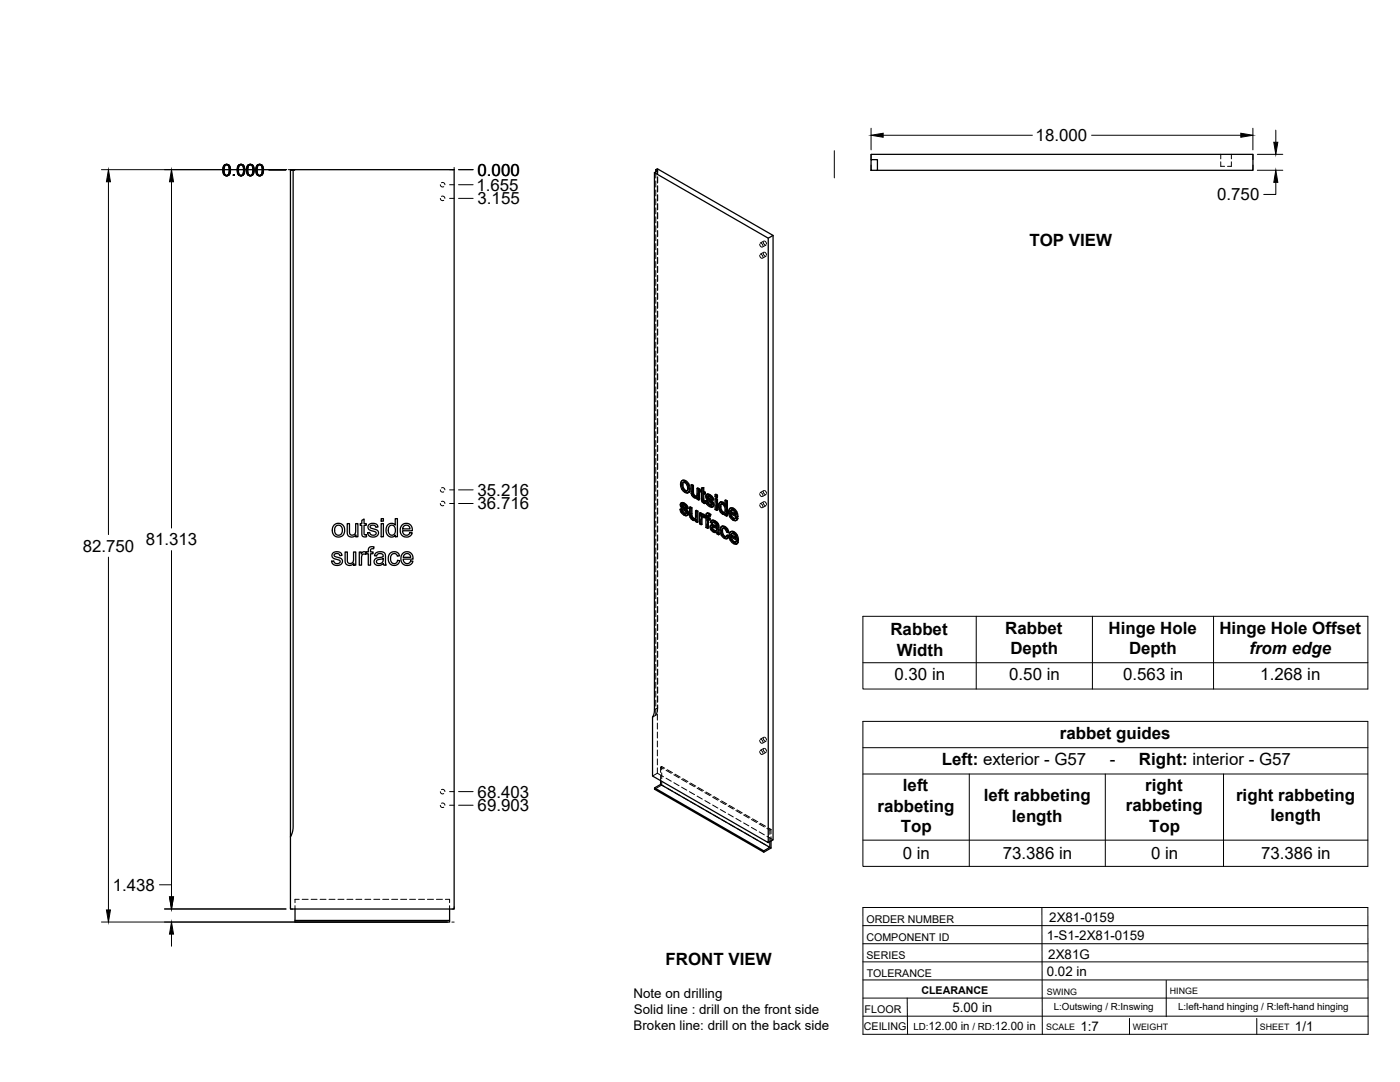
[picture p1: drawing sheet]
<svg xmlns="http://www.w3.org/2000/svg" width="559mm" height="432mm" viewBox="0 0 559 432" stroke-linecap="round" stroke-linejoin="round" font-family="sans-serif">
<!-- layer: Visible -->
<g fill="none" stroke="#000" stroke-width=".51">
<path d="M115.9 67.7h1.1v262.2l-.4 2.5-.7 1.6zM117 67.7h64.3v295.1h-65.4v-28.8M261.2 68.9v214.3l-.2 1.7-.5 1.3v23.5l46.1 26.6v-241.2M261.7 67.7l.7-.3 46.2 26.6-2 1.1-45.4-26.2M261.7 67.7l.8 .5-1.3 .7M261.7 67.7v.9M347.7 63.7h2.5v4.3h-2.5zM347.7 63.7v-2.1h152.4v6.4h-149.9M308.6 94v241.2l-2 1.1M272.2 191.8l.9-.2 .6 .2zM272.2 191.8l-.6 1.2 .5 2.2 .7 .9 1 .6h.8l.3-.3M272.3 193.6l.3 1.5"/>
<path d="M272.6 195.1l.3-.2 .8 .8-.3 .2zM272.8 192.5l-.2 .9M272.9 194.9l-.3-1.5-.3 .2 .2-.9 .5-.2 .9 .5 .5 1.4-.2 1.5h-.8M273.4 192l1 1a1.92 1.92 0 0 1 1 2M273.7 195.7l.5 .2M273.7 191.8l1.2 1.3M274.6 193.3l.5 1.9 .3-.2-.2 1.2M275.1 195.2l-.2 1.2 .3-.2-.6 .5M275.8 193.5l.7 .4 .3-.2v3.2M276.5 193.9v3.2l.3-.2 .3 .6M276.5 197.1l.3 .6 .3-.2 .5 .4M276.8 197.7l.4 .4h.9l-.3 .1"/>
<path d="M276.8 193.7l-.6-.3-.4 .1v3.2l.4 1.1 .7 .7a.97 .97 0 0 0 1.4 .1v.6l.5 .4M277.2 198.1l.6 .1M278.2 194.9l.6 .4 .4-.2v4.3l-.4 .2v-4.3M278.3 198.6l-.3 .2M279.2 195.1l-.7-.4-.3 .2v2.8l-.4 .5M280 195.5l-.5 .1v.6l.5 .3v3.3l.6 .8 .7 .4 .3-.2-.1-.7-.6 .1M280 194.8l.9-.2v1.5M280.6 194.8v1.5l.3-.2 .6 .3M280.6 196.3l.6 .3 .3-.2v.6l-.3 .2v-.6M280.6 199.8l.7 .2M280.7 200l.8 .1M280.9 194.6l-.9 .2v1.1l-.5-.3"/>
<path d="M280.9 197v2.6M281.2 197.2l-.6-.4v2.9l.4 .1M281.6 199.9l.6 .2M282.1 197.3l1.3 .1M282.3 198.3l.6 .5M282.4 198.6l.2 .3a1.16 1.16 0 0 1 1.4 .8l.4 .4M282.4 197.2l-.4 .2M282.5 197.4l.5 .2 .4-.2 .7 .6M282.5 199.9l-.6-.2-.3 .2 .4 1.2 .9 .9a1.24 1.24 0 0 0 1.6 .2M282.6 198v.1M282.6 198.9l1.5 1.4 .3-.2 .4 .7M282.7 198.4l-.1-.3-.3 .2 .1-.2 1 .3 .5 1 .6 .2"/>
<path d="M282.8 197.2l-.9 .3-.2 .9 .5 .9 1.7 1.7-.1 .7M283 197.6l.8 .6 .3-.2 .5 .7M283.8 198.2l.5 .7 .3-.2 .2 .8-.3 .1-.2-.7M285.4 199.1l.3-.2 .7 .3-.4 .2zM285.4 197.4l.3-.2 .7 .4-.4 .2zM285.4 199.1v4.2l.6 .4M285.4 197.4v.8l.6 .4M286.4 199.2v4.3l-.4 .2v-4.3M286.4 197.6v.8l-.4 .2v-.8M289.4 199.7l.6 .3 .3-.1v5.9l-.3 .2v-6M290.3 199.9l-.6-.4-.3 .2v2.1l-.5-.7M133.5 209.4l.9-.5h1l1.5 .7 .6 1-.1 2.1-1 1.3-1.8 .3-1.4-.8-.5-1.6a2.79 2.79 0 0 1 .8-2.5z"/>
<path d="M134 210.1l1.1-.5 .6 .1 .7 .6 .2 1.8-.8 1.3-1.1 .2-.8-.7-.3-1.5zM138.6 209h.9v3.7a1.31 1.31 0 0 0 1.7 .7 1.31 1.31 0 0 0 .8-1.6v-2.8h.9v5.2h-.9v-.8a1.86 1.86 0 0 1-2.2 .9 1.86 1.86 0 0 1-1.2-2.1zM144.4 207.7l.9-.6v1.9h.9v.7h-.9v3.3l.3 .4h.6l.1 .8h-1.2l-.6-.6-.1-3.9h-.6v-.7h.6zM147.2 209.5l1.6-.6a1.73 1.73 0 0 1 2.1 1.4l-.9 .1a1.17 1.17 0 0 0-1.1-.9 1.17 1.17 0 0 0-1.2 .9l.5 .4 2 .6a1.59 1.59 0 0 1 .7 2 1.59 1.59 0 0 1-1.9 .9l-1.5-.3-.8-1.4 .9-.1 .2 .6 .6 .5 1.5-.2a.82 .82 0 0 0 .1-1.1 .82 .82 0 0 0-1-.3l-1-.3a1.38 1.38 0 0 1-.8-2.2zM152.1 209h.9v5.2h-.9zM152.1 207h.9v1h-.9zM154.7 209.5l1.1-.6a1.86 1.86 0 0 1 2 .7v-2.6h.8v7.2h-.8v-.6a2.16 2.16 0 0 1-2.6 .4 2.16 2.16 0 0 1-1.1-2.4zM155.4 210.1l1.3-.5 1 1v2l-.7 .9h-1.1l-.8-1-.1-1.4zM160.4 209.6l1.1-.7h1.4l1 .7 .6 1 .1 1.2h-3.9l.2 1 .8 .7a1.43 1.43 0 0 0 1.9-1l.9 .1-.4 .9-1 .7h-1.6l-1.1-.6-.7-1.7 .2-1.4zM161.2 210l.6-.4 1 .1 .6 .5 .2 .9h-2.9zM271.4 203.3l.6 .2M271.9 200.7l1.3 .1"/>
<path d="M272 203.5l.4-.2 .2 .9-.3 .1zM272.1 201.7l.7 .5M272.2 202l.2 .4a1.49 1.49 0 0 1 1.6 .9l.3 .2M272.3 200.6l-.5 .2M272.3 204.3l.7 .7h.8M272.4 200.8l.5 .2 .3-.2 .8 .6M272.4 203.3l-.7-.2-.3 .2 .4 1.2 .9 .9a1.24 1.24 0 0 0 1.6 .2M272.4 202.4l1.5 1.3 .4-.2 .4 .7M272.5 201.4v.1M272.5 201.8v-.3l-.4 .2 .1-.2 1 .3 .5 1 .7 .3M272.6 204.2l.7 .6M272.7 200.6l-1 .3-.2 .9 .6 1 1.6 1.6-.1 .7"/>
<path d="M272.9 201l.8 .6 .3-.2 .5 .7M273 205l.6 .1M273.7 201.6l.5 .7 .3-.2 .2 .8-.3 .2-.2-.8M273.7 205.1h-.1M273.9 203.7l.4 .6 .4-.1 .1 .7M274.3 204.3l.2 .8 .3-.2-.2 .6M274.5 205.1l-.2 .5 .3-.1-.4 .3M275.2 202.4l.7 .4 .3-.2v3.2M275.9 202.8v3.1l.3-.1 .3 .6M275.9 206l.3 .6 .3-.2 .4 .4M276.2 206.6l.4 .4h.9l-.3 .2M276.2 202.6l-.7-.3-.3 .1v2.9l.3 1.2 .8 .9a.97 .97 0 0 0 1.4 .1"/>
<path d="M276.6 207l.6 .2M277.6 203.8l.7 .4 .3-.2v4.3l-.3 .2v-4.3M277.7 207.5v.7l.6 .3M277.7 207.6l-.2 .1M278.6 204l-.7-.4-.3 .2v2.7l-.4 .7M279.2 204.7l.6 .4 .3-.2v.5l.4-.2M279.8 205.1v.6l.7-.5 .4 .1M280 206.4l.2 2.8-.3 .2v-2.2M280.1 204.9l-.6-.3-.3 .1v4.3l.7 .4M280.2 205.4l.7-.1 .6 .4M280.3 206.1v.1M280.6 205.4l.6 .5"/>
<path d="M281 206.6l-.8-.5-.2 .3 .3-.2-.1 .8M281.2 206.5l.6 .3v3.7l.6 .4M281.2 206.5v-.4l-.2 .5M281.2 200.3l.1 .7M281.2 206.5l-.2 .1M282.2 204.9h.9l.6 .4M282.2 200.1l.3-.2 .3 .8-.3 .2zM282.4 206.6l.7 .4 .3-.2v.6l-.3 .2v-.6M282.5 204.7l-.5 .2M282.5 200.9l.7 .6h.8M282.7 207.3v3.4l-.3 .2v-3.8l.7 .5M282.7 205.7v.7"/>
<path d="M282.8 205.1l.6 .4 .3-.2-.4 .8 .1-.6M282.8 200.7l.7 .7M283.1 204.9l-.6-.2-.5 .3-.2 1.2-.6-.3 .6-.1M283.2 201.5l.6 .2M283.3 206.1a.45 .45 0 0 0-.5-.5 .45 .45 0 0 0-.4 .6v.4l.3-.2 .7 .4M283.8 209.6l.8-.2 1.4 .5M283.9 201.7h-.1M284.1 210.7l.2 .6 .3-.2 .5 .5M284.1 200.3l.4 .6 .3-.1 .2 .7M284.2 210.4l-.1 .3 .3-.2 .2 .6M284.2 209.4l-.5 .2M284.3 211.3l.5 .5h1h-1"/>
<path d="M284.3 210.3l-.1 .1M284.4 207.8l.8 .3 .3-.2 .8 .6M284.4 210.3l.8 .3a.73 .73 0 0 1 .8 .6 .73 .73 0 0 1-.5 .8M284.4 210.3l-.2 .1M284.4 210.3v.2M284.5 200.9l.2 .8 .3-.2-.2 .6M284.5 208.4l-.4 .5 .6-.5 1.2 1a.48 .48 0 0 1 0 .8 .48 .48 0 0 1-.7-.3l-.9-.3M284.6 209.4l-1 .3-.2 1 .8 1.2 1 .6a.64 .64 0 0 1 1 .5l.6 .4M284.7 201.7l-.2 .5 .3-.1-.5 .3M284.7 207.6l-.8 .2M285.2 208.1l.8 .6 .3-.2 .4 .5M285.5 207.9l-.8-.3-.9 .3-.3 .5 .6 .5"/>
<path d="M286 208.7l.4 .5 .3-.2 .2 .7M286.4 209.2l.2 .6 .3-.1 .1 2.9M286.6 209.8l.1 3 .3-.2 .1 .6-.3 .2-.1-.6M287.4 202.4l.3 1.4M287.5 200.4h1.2l.6 .6M287.7 201.3h.7l.7 .8 .3 1.3-.3 1.2M287.7 201.3l-.3 1.1 .3-.2 .3 1.4M287.7 203.8l.3-.2 .8 .8-.5 .1zM287.8 201.2l-.1 .1M287.8 200.3l-.5 .2M288 201.2l-.3 1M288.1 212l.3 1.4 .3-.2 .7 .8"/>
<path d="M288.2 210.1l.9 .2 .3-.2 1 1M288.4 213.4l.7 .8h.8M288.4 200.6l.5 .5h.5M288.4 204.6h.7M288.5 209.9l-.6 .3M288.6 210.8l-.2 1M288.7 200.4l-.9-.1-.7 .3-.3 2.1 1.1 2.1 1 .5 .5-.2v.6l.6 .3M288.8 204.4l.4 .1M289.1 210.3l.8 .7a1.42 1.42 0 0 1 1 1.4l-.3 .2-.5-1.3M289.4 205.1l-.2 .2M289.4 210.1l-.9-.2-.7 .4-.4 1.9 1 2 1 .8h.7M290 213.7l.6 .4"/>
<path d="M290.6 212.6l-.6-.3-.7-1.2-.8-.3-.4 1.2 .3-.2 .3 1.4M290.6 214.1l.4-.1-.2 .5-.7 .5zM291 214l-.7-.5-.5 .8-.7-.1M291.3 202.9h.9a1.88 1.88 0 0 1 1.8 1.3M291.5 204.3l2 1.2-.5-1.5-.8-.5-.5 .2-.2 .6 .3-.2 1.7 1M291.5 212.3h.9a1.93 1.93 0 0 1 1.9 1.2M291.7 213.6l2 1.2-.5-1.4-.8-.5-.6 .2-.1 .5 .3-.1 1.7 .9M291.8 206.1l.8 .9 .8-.1M291.8 205.1l.3 .9M292 203.5l-.2 .6M292 215.5l.8 .8h.8M292 214.4l.3 .9"/>
<path d="M292.2 212.9l-.2 .6M292.5 203.1l1 .9a1.97 1.97 0 0 1 1 2.1M292.6 207l.5 .1M292.7 212.4l1 1a1.78 1.78 0 0 1 1 1.8v.2M292.8 216.3l.5 .2M292.8 202.9l-.9-.3-.9 .6-.2 1.5 .3 1.1 .7 1.1 1.2 .9 .8-.1 .7-.8M293 212.2l-.9-.2-1 .7-.1 1.2 .3 1.3 .7 1.2 1.1 .7h.8l.8-.8M293.3 207l-.2 .1M293.5 216.4l-.2 .1M293.5 206.7l.7 .4M293.7 204.3l.5 1.9 .3-.1-.3 .1M293.7 216l.7 .5"/>
<path d="M293.9 213.7l.5 1.9 .3-.2-.3 .2M294.2 206.4l-2.8-1.5 .4 1.2 .3-.1 .8 .8M294.4 215.8l-2.8-1.6 .4 1.3 .3-.2 .8 .9M294.5 206.9l-.7 .8M294.5 206.9l-.6-.4-.8 .6M294.7 216.3l-.7 .8M294.7 216.3l-.7-.5-.7 .7M132.9 220.6l1.3-.4a1.81 1.81 0 0 1 2.3 1.4l-.9 .2a1.21 1.21 0 0 0-1.1-.9 1.21 1.21 0 0 0-1.2 .8l.3 .4 2.3 .7a1.6 1.6 0 0 1 .6 2 1.6 1.6 0 0 1-1.9 .9l-1.7-.5-.6-1.2 .9-.2 .3 .8 .6 .3 1.3-.2a.81 .81 0 0 0 .3-1.1 .81 .81 0 0 0-1.1-.3l-1-.3a1.36 1.36 0 0 1-1.1-1 1.36 1.36 0 0 1 .4-1.4zM137.8 220.3h.8l.1 3.8a1.31 1.31 0 0 0 1.7 .7 1.31 1.31 0 0 0 .7-1.7v-2.8h.9v5.3h-.8v-.8a1.86 1.86 0 0 1-2.2 .8 1.86 1.86 0 0 1-1.2-2.1zM143.4 220.3h.8v.8a1.27 1.27 0 0 1 2-.7l.8-.1v-1.1a1.55 1.55 0 0 1 2.3-1l-.2 .8a.81 .81 0 0 0-.8 0 .81 .81 0 0 0-.4 .8v.5h1v.7h-1v4.6h-.9v-4.6h-.8v-.4l-.3 .7-.8-.2-.6 .5-.2 4h-.9zM149.8 220.9l1.7-.7 1.3 .1 .7 .4 .6 4.9h-.9l-.2-.7-1.2 .7h-1.2l-.8-.4-.4-.7a1.74 1.74 0 0 1 2-2l.6-.1a.8 .8 0 0 0 .9-.8 .8 .8 0 0 0-1.1-.7l-1 .2-.5 .8-.8-.1zM150.5 223.6l2.5-.7a1.59 1.59 0 0 1-.7 1.8 1.59 1.59 0 0 1-1.9-.1z"/>
<path d="M155.7 220.8l1.1-.6 1.5 .1 .8 .6 .4 .9-.9 .2a1.47 1.47 0 0 0-2-.9 1.47 1.47 0 0 0-.7 2l.4 1.4 .8 .4 1-.2 .6-1.1 .9 .1-.4 1-1 .8-1.2 .1-1.1-.4a3.3 3.3 0 0 1-.2-4.4zM160.7 220.9l1-.6h1.5l1 .6 .6 1.1 .1 1.1h-4l.3 1 .8 .8a1.46 1.46 0 0 0 1.9-1l.9 .1-.5 1-1 .6h-1.5l-1.1-.6-.7-1.8 .1-1.1zM161.4 221.3l.7-.3h1l.6 .5 .2 .9h-2.9zM263.7 311.5v1.6l-2.4 1.3v.6l43.6 25.1v-.5l-43.6-25.2M263.7 313.1l43.6 25.1-2.4 1.4M307.3 335.9v2.3M307.7 335.6v2.8l-2.8 1.7M117.8 362.8v5.2h61.7v-.7h-61.7M179.5 362.8v4.5"/>
</g>
<!-- layer: Hidden -->
<g fill="none" stroke="#000" stroke-width=".4">
<path d="M175.8 79.2l.4 .7h.9M175.8 73.7l.4 .8h.9M176.2 78.4h1l.4 .8M176.2 72.9l1 .1 .4 .7M261.7 68.6v2.5M261.7 72.2v2.4M261.7 75.8v2.4M261.7 79.4v2.4M262.4 67.4v2.1M262.4 70.7v2.4M262.4 74.3v2.3M262.4 77.8v2.4"/>
<path d="M262.5 68.2v1.2M262.5 70.5v2.4M262.5 74.1v2.4M262.5 77.7v2.4M487.3 64.6v1.8h1.5M487.3 61.6v1.8M491.5 64.6v1.8h-1.5M491.5 61.6v1.8M261.7 83v2.3M261.7 86.5v2.4M261.7 90.1v2.4M261.7 93.7v2.4"/>
<path d="M261.7 97.2v2.4M262.4 81.4v2.4M262.4 85v2.4M262.4 88.5v2.4M262.4 92.1v2.4M262.4 95.7v2.4M262.4 99.3v2.3M262.5 81.3v2.4M262.5 84.8v2.4M262.5 88.4v2.4M262.5 92v2.4M262.5 95.6v2.3"/>
<path d="M262.5 99.1v2.4M303.2 97.5l.2 .6 .7 .5M303.7 97l.5 .4 .3 .8M304.7 96.6l.2 .7 .6 .5M304.9 96.2l-1.5 .8M305.1 96.2l.6 .4 .3 .7M305.8 97.8l-1.5 .8M261.7 100.8v2.4M261.7 104.4v2.4M261.7 108v2.3M261.7 111.5v2.4M261.7 115.1v2.4"/>
<path d="M261.7 118.7v2.4M262.4 102.8v2.4M262.4 106.4v2.4M262.4 110v2.4M262.4 113.5v2.4M262.4 117.1v2.4M262.5 102.7v2.4M262.5 106.3v2.3M262.5 109.9v2.3M262.5 113.4v2.4M262.5 117v2.4M303.2 101.9l.2 .7 .7 .5"/>
<path d="M303.7 101.5l.5 .4 .3 .7M304.7 101.1l.2 .6 .6 .6M304.9 100.6l-1.5 .9M305.1 100.6l.6 .4 .3 .8M305.8 102.2l-1.5 .9M261.7 122.3v2.3M261.7 125.8v2.4M261.7 129.4v2.4M261.7 133v2.3M261.7 136.5v2.4M262.4 120.7v2.4M262.4 124.3v2.3"/>
<path d="M262.4 127.8v2.4M262.4 131.4v2.4M262.4 135v2.4M262.4 138.6v2.3M262.5 120.6v2.3M262.5 124.1v2.4M262.5 127.7v2.4M262.5 131.3v2.4M262.5 134.9v2.3M262.5 138.4v2.4M261.7 140.1v2.4M261.7 143.7v2.4"/>
<path d="M261.7 147.3v2.3M261.7 150.8v2.4M261.7 154.4v2.4M261.7 158v2.4M262.4 142.1v2.4M262.4 145.7v2.4M262.4 149.3v2.3M262.4 152.8v2.4M262.4 156.4v2.4M262.4 160v2.4M262.5 142v2.4M262.5 145.6v2.4"/>
<path d="M262.5 149.1v2.4M262.5 152.7v2.4M262.5 156.3v2.4M262.5 159.9v2.3M261.7 161.5v2.4M261.7 165.1v2.4M261.7 168.7v2.4M261.7 172.3v2.3M261.7 175.8v2.4M261.7 179.4v2.4M262.4 163.6v2.3M262.4 167.1v2.4"/>
<path d="M262.4 170.7v2.4M262.4 174.3v2.4M262.4 177.8v2.4M262.5 163.4v2.4M262.5 167v2.4M262.5 170.6v2.4M262.5 174.1v2.4M262.5 177.7v2.4M175.8 195.5l.3 .7 1 .1M176.2 194.7l1 .1 .4 .7M261.7 183v2.4M261.7 186.5v2.4"/>
<path d="M261.7 190.1v2.4M261.7 193.7v2.4M261.7 197.3v2.3M262.4 181.4v2.4M262.4 185v2.4M262.4 188.6v2.3M262.4 192.1v2.4M262.4 195.7v2.4M262.4 199.3v2.4M262.5 181.3v2.4M262.5 184.8v2.4M262.5 188.4v2.4"/>
<path d="M262.5 192v2.4M262.5 195.6v2.4M262.5 199.2v2.3M271.9 193.1l.5 1.9-.3 .2M272.4 195l1.3 1.3-.3 .2M272.5 191.6l-.9 1.7M272.8 192.5l-.2 .1M272.9 192.4h.8l-.3 .2M273.7 192.4l.8 .9-.3 .2M273.7 196.3l.9 .3-.3 .2M274.5 195.8l-.3 .1M274.5 193.3l.3 1.2-.3 .4"/>
<path d="M274.8 194.7l-.1 .8-.5 .4M274.9 196.5l-.3 .1M276.2 193.4v3.3l-.3 .2M276.2 196.7l.2 .7-.3 .1M276.4 197.4l.4 .6-.3 .2M276.8 198l.6 .5-.3 .1M277.4 198.5l.8 .2 .4-.3-.3 .2M278.1 198.1h.1M278.3 198l-.4 .2M278.4 198.6h-.1M278.4 197.8l-.3 .3M278.5 194.7v2.8l-.4 .5"/>
<path d="M278.6 198.4v.7l-.3 .1M278.6 199.1l.6 .3M279.8 196l.5 .3-.3 .2M279.8 195.5v.5l-.3 .2M280 195.5l.3 .2M280.3 196.3l.1 3.4-.4 .2M280.3 194.6v1.1l-.3 .2M280.4 199.7l.2 .5-.3 .1M280.6 196.8l.3-.2v.4M280.9 196.6l.6 .4M281.9 199.7l.5 1.3-.3 .2M282 197.9l.1 .6-.3 .2"/>
<path d="M282.1 197.4l-.4 .6M282.1 198.5l.5 .7-.4 .1M282.3 197.2l-.5 .4M282.5 198l.3-.2-.2 .2M282.6 199.2l1.5 1.5-.3 .2M282.7 197.9l-.3 .2M282.8 197.8l.6 .2-.3 .2M283.4 198l.6 .5-.3 .2M284 198.5l.2 .7-.3 .2M284.2 199.2l.6 .3M285.7 197.2v.9l-.3 .1M285.7 198.9v1.5"/>
<path d="M285.7 198.1l.7 .3M289.7 199.5v2.1l-.3 .2M303.2 197l.2 .7 .7 .5M303.7 196.6l.5 .4 .3 .7M304.7 196.2l.2 .7 .6 .5M304.9 195.8l-1.5 .8M305.1 195.7l.6 .5 .3 .7M305.8 197.3l-1.5 .9M175.8 200.9l.3 .7 1 .1M176.2 200.2h1l.4 .7M261.7 200.8v2.4M261.7 204.4v2.4"/>
<path d="M261.7 208v2.4M261.7 211.5v2.4M261.7 215.1v2.4M261.7 218.7v2.4M262.4 202.8v2.4M262.4 206.4v2.4M262.4 210v2.4M262.4 213.6v2.3M262.4 217.1v2.4M262.5 202.7v2.4M262.5 206.3v2.4M262.5 209.9v2.3"/>
<path d="M262.5 213.4v2.4M262.5 217v2.4M271.7 203.1l.5 1.3-.3 .2M271.8 201.3l.2 .6-.3 .2M271.9 200.8l-.4 .6M272 201.9l.4 .7-.3 .2M272.1 200.6l-.5 .4M272.2 204.4l1.1 1-.3 .1M272.3 201.4l.3-.1-.1 .1M272.4 202.6l1.6 1.5-.3 .2M272.6 201.3l-.4 .2M272.6 201.3l.7 .1-.4 .2"/>
<path d="M273.3 201.4l.5 .6-.3 .1M273.3 205.4l.8 .3-.3 .1M273.8 202l.3 .6-.4 .2M274 204.9l-.2 .1M274 204.1l.2 .5-.3 .2M274 204.9l-.3 .2 .3-.2M274.1 202.6l.6 .3M274.2 204.6l-.2 .3M274.5 205.6l-.4 .1M275.5 202.3l.1 3.3-.3 .2M275.6 205.6l.2 .7-.3 .2M275.8 206.3l.4 .6-.3 .2"/>
<path d="M276.2 206.9l.6 .5-.3 .2M276.8 207.4l.7 .2 .5-.3-.2 .2M277.5 207h.1M277.7 206.9l-.4 .2M277.8 206.7l-.3 .3M277.9 203.6v2.7l-.4 .6M278 207.3v.7l-.3 .2M278 208l.6 .3M279.5 207.3v1.6l-.3 .1M279.5 208.9l.7 .3M279.5 204.6v1.5M280.1 206.1l.8-.1-.3 .2"/>
<path d="M280.1 205.4v.1M280.2 206.1l.3-.2-.2 .2M280.4 205.2l-.6 .5M280.6 200.2l.5 .4-.3 .2M280.9 206l.4 .4M281.1 200.6l.5 .2M281.2 206.1l.3-.1-.2 .4M281.5 205.7v.1M281.5 206.3l.6 .3-.3 .2M281.5 206l-.2 .4M281.5 205.7l-.3 .3M281.8 205.8l.3 .2"/>
<path d="M282.1 209.1v1.2l-.3 .2M282.1 210.3l.6 .4M282.1 206.6v1.3M282.2 205l-.1 1-.3 .2M282.3 204.7l-.5 .4M282.4 201l1.1 1-.3 .1M282.4 207.1l.3-.2v.4M282.5 205.7l.4-.2-.2 .2M282.7 206.9l.7 .5M282.9 205.5l.4 .1-.4 .2M283.3 205.6l.3 .3M283.5 202l.8 .2-.3 .2"/>
<path d="M283.7 210.1l.4 1.1-.4 .2M283.8 208.3l.6 .4M283.8 209.6l-.4 .7M284 209.5l-.5 .3M284.1 211.2l.9 .9-.3 .2M284.1 207.7l-.6 .7M284.1 201.5h-.1M284.1 200.7l.2 .5-.3 .2M284.2 201.5l-.3 .2 .2-.2M284.2 207.6l-.4 .3M284.3 201.2l-.2 .3M284.4 208.4l.4-.1-.3 .1"/>
<path d="M284.5 210.2l.2-.1zM284.5 210.2l-.2 .1M284.6 210.1l-.4 .2M284.6 202.2h-.3M284.7 210.1l1.6 .5-.3 .2M284.8 208.3l.6 .1-.3 .2M285 212.1l.7 .2-.3 .2M285.4 208.4l.7 .7-.3 .2M285.7 212.3h.7l-.4 .1M285.7 201.6v1.6l-.3 .1M285.7 203.2l.7 .3M286 209.9l.3 .1"/>
<path d="M286 211.7l-.3 .2M286.1 209.1l.2 .7-.3 .2M286.2 211.5l-.4 .3M286.3 210.6l-.1 .9-.3 .2M286.3 209.8l-.3 .4M286.4 212.3l.1 .6-.3 .1M286.5 212.9l.6 .3M287.1 201.8l.2 1.3-.3 .2M287.3 200.7l-.2 1.1-.3 .2M287.3 203.1l.6 1.1-.4 .2M287.6 200.4l-.6 .5M287.7 211.4l.5 2-.3 .2"/>
<path d="M287.9 204.2l.8 .8-.3 .1M287.9 210.3l-.2 1.1-.3 .2M288 201.1h.7l-.3 .2M288 201.1l-.2 .1M288 201.1v.1M288.1 201.1l-.3 .1M288.2 213.4l1.2 1.3-.3 .1M288.2 210l-.6 .5M288.6 210.8l-.2 .1M288.7 210.7l.8 .1-.4 .1M288.7 205l.6 .1 .4-.2-.3 .2M288.7 201.1l.8 .8-.4 .2"/>
<path d="M289.4 201.1l.3 .5M289.4 214.7l1 .1M289.5 210.8l.5 .5-.3 .2M289.5 201.9l.3 1.5-.4 .2M289.5 205.1h-.1M289.7 204.9v.6l-.3 .2M289.7 205.5l.6 .3M289.8 203.4l-.2 .8-.4 .3 .3-.1M290 211.3l.3 .8-.3 .2M290 214.1l-.1 .1M290.3 212.1l.6 .3M290.3 213.5l-.6 .8"/>
<path d="M291.1 204.1l.5 1.9-.3 .2M291.3 213.5l.5 1.9-.3 .2M291.4 204.9l.4-.2v.4M291.6 206l1.3 1.4-.4 .2M291.6 202.7l-.8 1.6M291.6 214.2l.4-.2v.4M291.8 204.7l2.7 1.6M291.8 215.4l1.3 1.3-.3 .2M291.8 212.1l-.8 1.6M292 214l2.7 1.6M292 203.5l-.2 .1M292.1 203.4l.7 .1-.3 .1"/>
<path d="M292.2 212.9h-.2M292.3 212.7l.7 .1-.3 .2M292.8 203.5l.8 .8-.3 .2M292.9 207.4l1 .2-.3 .2M293 212.8l.8 .9-.3 .2M293.1 216.7l1 .3-.3 .2M293.4 206.9h.1M293.5 205.1l.4 .2M293.6 206.9l-.3 .1 .2-.1M293.6 216.3h.1M293.6 204.3l.3 1-.4 .2M293.7 216.3l-.2 .1"/>
<path d="M293.7 214.4l.4 .3M293.8 216.2l-.4 .2M293.8 213.7l.3 1-.4 .1M293.9 206.5l-.4 .4M294 215.8l-.3 .5M294.1 207.5l-.2 .1M294.3 216.9l-.2 .1M303.2 201.5l.2 .6 .7 .5M303.7 201l.5 .4 .3 .8M304.7 200.6l.2 .7 .6 .5M304.9 200.2l-1.5 .8M305.1 200.2l.6 .4 .3 .8"/>
<path d="M305.8 201.8l-1.5 .8M261.7 222.3v2.3M261.7 225.8v2.4M261.7 229.4v2.4M261.7 233v2.4M261.7 236.6v2.3M262.4 220.7v2.4M262.4 224.3v2.4M262.4 227.9v2.3M262.4 231.4v2.4M262.4 235v2.4M262.4 238.6v2.3"/>
<path d="M262.5 220.6v2.4M262.5 224.2v2.3M262.5 227.7v2.4M262.5 231.3v2.4M262.5 234.9v2.4M262.5 238.4v2.4M261.7 240.1v2.4M261.7 243.7v2.4M261.7 247.3v2.3M261.7 250.8v2.4M261.7 254.4v2.4M261.7 258v2.4"/>
<path d="M262.4 242.1v2.4M262.4 245.7v2.4M262.4 249.3v2.4M262.4 252.9v2.3M262.4 256.4v2.4M262.4 260v2.4M262.5 242v2.4M262.5 245.6v2.4M262.5 249.2v2.3M262.5 252.7v2.4M262.5 256.3v2.4M262.5 259.9v2.4"/>
<path d="M261.7 261.6v2.3M261.7 265.1v2.4M261.7 268.7v2.4M261.7 272.3v2.4M261.7 275.8v2.4M261.7 279.4v2.4M262.4 263.6v2.4M262.4 267.1v2.4M262.4 270.7v2.4M262.4 274.3v2.4M262.4 277.9v2.3M262.5 263.4v2.4"/>
<path d="M262.5 267v2.4M262.5 270.6v2.4M262.5 274.2v2.3M262.5 277.7v2.4M261.7 283v2.4M261.7 285.4l-1.2 .8M262.4 281.4v2.4M262.4 285v2.4M262.4 288.6v2.4M262.4 292.1v2.4M262.4 295.7v2.4M262.4 299.3v2.4"/>
<path d="M262.5 281.3l-.1 2.3-.7 1.8M303.2 295.5l.2 .6 .7 .6M303.2 299.9l.2 .7 .7 .5M303.7 295l.5 .4 .3 .8M303.7 299.5l.5 .4 .3 .8M304.7 294.6l.2 .7 .6 .5M304.7 299.1l.2 .7 .6 .5M304.9 294.2l-1.5 .8M304.9 298.7l-1.5 .8M305.1 294.2l.6 .4 .3 .8M305.1 298.6l.6 .5 .3 .7M305.8 295.8l-1.5 .8"/>
<path d="M175.8 315.9l.6 .9 .7-.1M176.2 315.1l1 .1 .4 .7M262.4 302.9v2.3M262.4 306.4v2.2M262.4 308.6l-1.9 1.1M262.4 308.6l2.4 1.4M263.7 309.4v2.1M263.7 306.2l1.1 .6M264.1 307.2v-1.3l-.4 .3v2.1M264.1 313.3l-2.8 1.7M264.1 308.4v2.4M264.1 312v1.3"/>
<path d="M264.1 305.9l1.2 .7M264.1 313.3l1.2 .7M265.9 307.4l2 1.2M265.9 310.6l2 1.2M266.3 307.2l2.1 1.2M266.3 314.6l2.1 1.2M269 309.2l2 1.2M269 312.4l2 1.2M269.4 308.9l2.1 1.2M269.4 316.4l2.1 1.1M272.1 311l2 1.2M272.1 314.2l2 1.1"/>
<path d="M272.5 310.7l2.1 1.2M272.5 318.2l2.1 1.1M275.1 312.8l2.1 1.2M275.1 315.9l2.1 1.2M275.6 312.5l2.1 1.2M275.6 319.9l2.1 1.2M278.3 314.6l2 1.1M278.3 317.7l2 1.2M278.7 314.3l2.1 1.2M281.3 316.3l2.1 1.2M281.3 319.5l2.1 1.2M281.8 316.1l2.1 1.2"/>
<path d="M284.4 318.1l2.1 1.2M284.9 317.9l2.1 1.1M287.5 319.9l2.1 1.2M288 319.6l2.1 1.2M305.8 300.2l-1.5 .9M175.8 321.4l.4 .8 .9-.1M176.2 320.6l.8-.1 .6 .9M278.7 321.7l2.1 1.2M281.8 323.5l2.1 1.2M284.4 321.3l2.1 1.2M284.9 325.3l2.1 1.2M287.5 323.1l2.1 1.2"/>
<path d="M288 327.1l2.1 1.2M290.6 321.7l2.1 1.2M290.6 324.8l2.1 1.2M291.1 321.4l2.1 1.2M291.1 328.8l2.1 1.2M293.7 323.5l2.1 1.2M293.7 326.6l2.1 1.2M294.2 323.2l2 1.2M294.2 330.6l2 1.2M296.8 325.2l2.1 1.3M296.8 328.4l2.1 1.2M297.3 325l2 1.2"/>
<path d="M297.3 332.4l2 1.2M299.9 327l2.1 1.2M299.9 330.2l2.1 1.2M300.4 326.8l2.1 1.2M300.4 334.2l2.1 1.2M303 328.8l2.1 1.2M303 332l2.1 1.2M303.5 328.5l2 1.2M303.5 336l2 1.2M306.1 330.6l1.2 .7 .4-.3M306.1 333.8l2.5 1.4M306.6 330.3l1.1 .7"/>
<path d="M306.6 337.8l1.1 .6M307.3 331.3v1.7M307.3 334.2v1.7M307.7 331v1.7M307.7 333.9v1.7M119.4 358.9h-1.6v1.3M120.6 358.9h2.4M124.2 358.9h2.4M127.8 358.9h2.3M131.3 358.9h2.4M134.9 358.9h2.4M138.5 358.9h2.4"/>
<path d="M142 358.9h2.4M145.6 358.9h2.4M149.2 358.9h2.4M152.8 358.9h2.4M156.3 358.9h2.4M159.9 358.9h2.4M163.5 358.9h2.4M167.1 358.9h2.3M170.6 358.9h2.4M174.2 358.9h2.4M177.8 358.9h1.7v1.3M117.8 361.4v1.4"/>
<path d="M179.5 361.4v1.4"/>
</g>
<!-- layer: Reference -->
<g fill="none" stroke="#000" stroke-width=".4">
<path d="M115 67.7h2.8h-1.9v.9M115.9 67.7h1.9M179.5 67.7h1.8M179.5 73.7h1.8M179.5 79.2h1.8M181.3 66.8v.9h-.9M347.7 61.6v2.1M347.7 65.8v2.2M500.1 61.6v2.1M500.1 65.8v2.2M179.5 195.5h1.8M179.5 200.9h1.8"/>
<path d="M179.5 315.9h1.8M179.5 321.4h1.8M115.9 361.9v.9h.9M180.4 368h.9M181.3 361.9v.9h-.9"/>
</g>
<!-- layer: Hidden Narrow -->
<path d="M276.2 196l-.4 .2M278.5 197l-.3 .2M280.3 198.8l-.3 .1M273.3 203.5l-.3 .1M275.5 204.9l-.3 .2M277.9 205.9l-.3 .2M282.1 205.6l-.3 .2M283.5 200.1l-.3 .1M285.3 210.3l-.3 .2M286.3 210.9l-.3 .2M262.5 282.5l-1.3 .7" fill="none" stroke="#000" stroke-width=".4"/>
<!-- layer: Visible Narrow -->
<path d="M276.8 196.1l-.3 .2M280.9 199.2l-.3 .1M283.5 199.3l-.3 .2M273.3 202.7l-.3 .2M276.2 205l-.3 .2M282.7 206l-.3 .2M285.2 209.6l-.3 .2M287 210.4l-.4 .1M287 211.3l-.4 .2" fill="none" stroke="#000" stroke-width=".4"/>
<!-- layer: Titleblock -->
<path d="M344.4 362.2h201.6l.1 50.6h-201.7zM344.4 376.6h201.6M344.4 369.4h201.6M415.9 362.2l.1 50.6M344.4 383.9h201.6M344.4 398.3h201.6M344.4 391.1h201.6M362.1 398.3l.1 14.4M465.5 391.3v14.4M344.4 405.5h201.7M450.8 406.4v6.4M501.6 406.4v6.4" fill="none" stroke="#000" stroke-width=".4"/>
<!-- layer: Custom Tables -->
<path d="M344.4 246h201.6v29h-201.6zM389.7 246v29M436 246v29M484.4 246v29M344.4 264.5h201.6M344.4 287.9h201.6v57.9h-201.6zM344.4 298.4h201.6M344.4 308.9h201.6M386.9 308.9v36.9M441.2 308.9v36.9M488.4 308.9v36.9M344.4 335.3h201.6" fill="none" stroke="#000" stroke-width=".4"/>
<!-- layer: FD_Dimensions -->
<g fill="none" stroke="#000" stroke-width=".4">
<path d="M347.7 51.2v8.6M352.5 54h59.6M435.7 54h59.6M500.1 51.2v8.6M509.2 51.9v4.9M40.5 67.7h73.7M43.3 72.5v140.8M68.5 72.5v138.2M183 67.7h5.8M183 73.7h5.8M183 79.2h5.8M501.9 61.6h10.1"/>
<path d="M501.9 67.9h10.1M509.2 72.8v4.8h-4.8M183 195.5h5.8M68.5 219.7v138.2M183 200.9h5.8M43.3 222.3v140.8M183 315.9h5.8M183 321.4h5.8M63.6 353.1h4.9M40.5 368h138.1M65.7 362.8h48.5M68.5 372.8v4.8"/>
</g>
<path d="M347.7 54l4.8-.8v1.6zM495.3 53.2l4.8 .8-4.8 .8zM508.4 56.8h1.6l-.8 4.8zM43.3 67.7l.8 4.8h-1.6zM68.5 67.7l.8 4.8h-1.7zM509.2 67.9l.8 4.9h-1.6zM67.6 357.9h1.7l-.8 4.9zM42.5 363.1h1.6l-.8 4.9zM68.5 368l.8 4.8h-1.7z" fill="#000" stroke="#000" stroke-width=".4"/>
<!-- layer: Smart Centers -->
<path d="M333 60.1v10.9" fill="none" stroke="#000" stroke-width=".4"/>
<g font-size="6.7">
<text x="413.4" y="56.3">18.000</text>
<text x="88.7" y="70.1">0.000</text>
<text x="190.6" y="70.1">0.000</text>
<text x="190.2" y="76.1">1.655</text>
<text x="190.6" y="81.5">3.155</text>
<text x="485.8" y="80">0.750</text>
<text x="410.9" y="98.2">TOP VIEW</text>
<text x="190.6" y="197.9">35.216</text>
<text x="190.6" y="203.3">36.716</text>
<text x="33" y="220.2">82.750</text>
<text x="58.1" y="217.6">81.313</text>
<text x="355.4" y="253.6">Rabbet</text>
<text x="401.2" y="252.9">Rabbet</text>
<text x="442.5" y="252.9">Hinge Hole</text>
<text x="486.7" y="252.9">Hinge Hole Offset</text>
<text x="357.9" y="261.6">Width</text>
<text x="403.3" y="261">Depth</text>
<text x="450.6" y="261">Depth</text>
<text x="498.7" y="261">from edge</text>
<text x="357" y="271.4">0.30 in</text>
<text x="402.8" y="271.4">0.50 in</text>
<text x="448.3" y="271.4">0.563 in</text>
<text x="503" y="271.4">1.268 in</text>
<text x="423" y="294.8">rabbet guides</text>
<text x="375.9" y="305.4">Left: exterior - G57</text>
<text x="443" y="305.4">-</text>
<text x="454.6" y="305.4">Right: interior - G57</text>
<text x="360.4" y="315.8">left</text>
<text x="457.1" y="315.8">right</text>
<text x="190.6" y="318.3">68.403</text>
<text x="190.6" y="323.7">69.903</text>
<text x="350.3" y="323.9">rabbeting</text>
<text x="392.7" y="319.8">left rabbeting</text>
<text x="449.4" y="323.8">rabbeting</text>
<text x="493.4" y="319.8">right rabbeting</text>
<text x="403.9" y="327.9">length</text>
<text x="507" y="327.8">length</text>
<text x="359.5" y="331.9">Top</text>
<text x="458.6" y="331.9">Top</text>
<text x="360.3" y="342.9">0 in</text>
<text x="400.2" y="342.9">73.386 in</text>
<text x="459.4" y="342.9">0 in</text>
<text x="503.4" y="342.9">73.386 in</text>
<text x="45" y="355.5">1.438</text>
<text x="265.7" y="385.2">FRONT VIEW</text>
</g>
<g font-size="5.3">
<text x="418.8" y="368">2X81-0159</text>
<text x="417.8" y="375.1">1-S1-2X81-0159</text>
<text x="418.4" y="382.6">2X81G</text>
<text x="417.8" y="389.5">0.02 in</text>
<text x="252.9" y="398.4">Note on drilling</text>
<text x="253" y="404.9">Solid line : drill on the front side</text>
<text x="380.1" y="404">5.00 in</text>
<text x="252.9" y="411.2">Broken line: drill on the back side</text>
<text x="431.3" y="411.5">1:7</text>
<text x="516.9" y="411.5">1/1</text>
</g>
<g font-size="4.6">
<text x="370.6" y="411.2">12.00 in</text>
<text x="397" y="411.2">12.00 in</text>
</g>
<g font-size="4.3">
<text x="345.8" y="368.4">ORDER NUMBER</text>
<text x="345.8" y="375.5">COMPONENT ID</text>
<text x="345.8" y="382.7">SERIES</text>
<text x="345.9" y="389.9">TOLERANCE</text>
<text x="367.7" y="396.7">CLEARANCE</text>
<text x="345.1" y="404.3">FLOOR</text>
<text x="344.8" y="411.1">CEILING</text>
</g>
<g font-size="3.9">
<text x="420.6" y="403.1">L:Outswing / R:Inswing</text>
<text x="470.2" y="403.1">L:left-hand hinging / R:left-hand hinging</text>
<text x="364.6" y="411.2">LD:</text>
<text x="388.2" y="411.2">/ RD:</text>
</g>
<g font-size="3.5">
<text x="417.9" y="397">SWING</text>
<text x="466.9" y="396.9">HINGE</text>
<text x="417.5" y="410.9">SCALE</text>
<text x="452.1" y="410.9">WEIGHT</text>
<text x="502.9" y="410.9">SHEET</text>
</g>
</svg>
